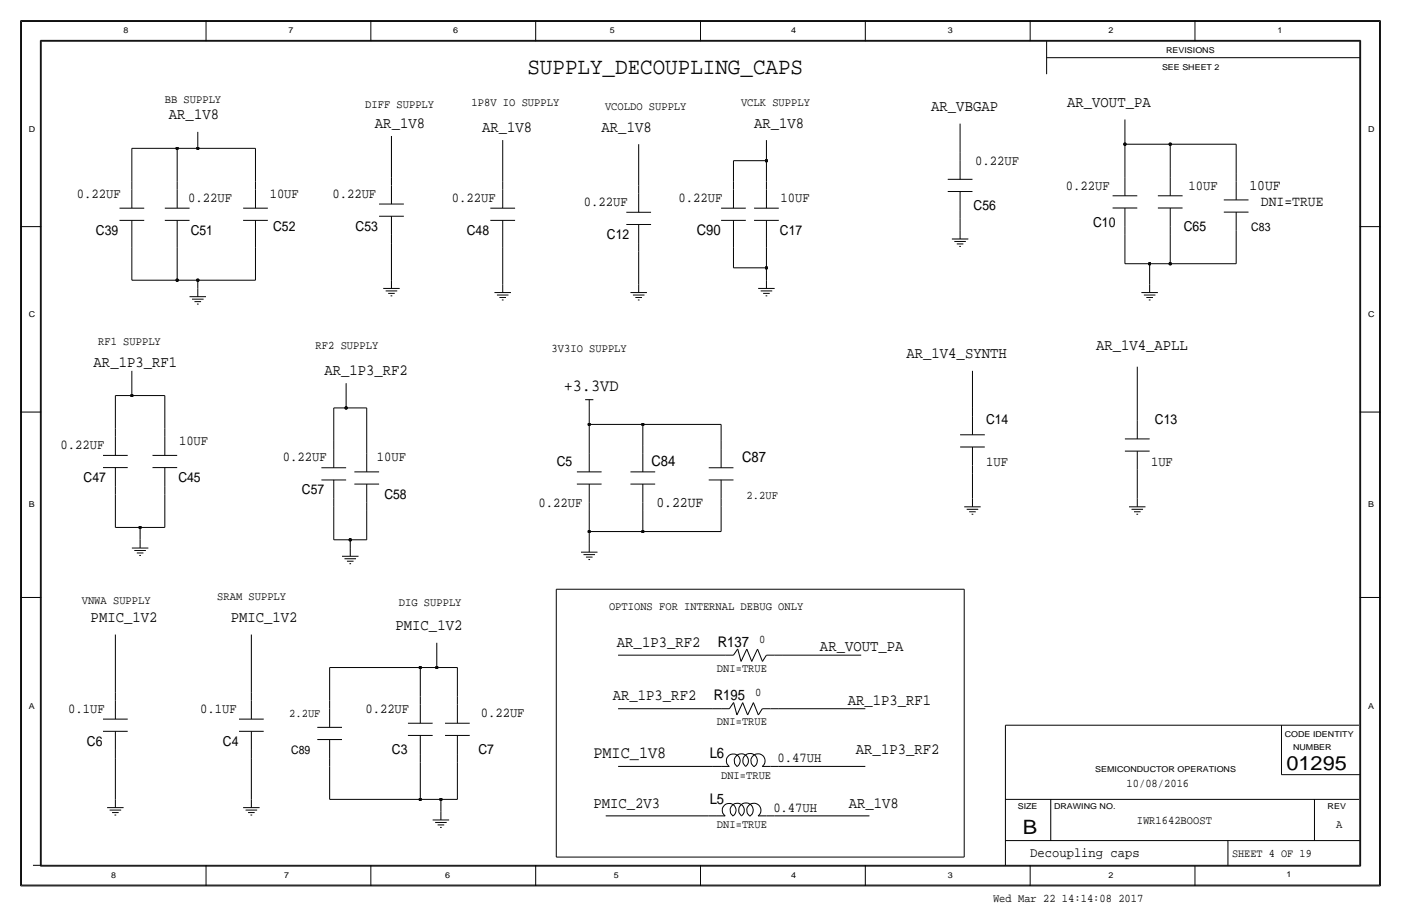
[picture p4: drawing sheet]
<svg xmlns="http://www.w3.org/2000/svg" width="432mm" height="284mm" viewBox="0 0 432 284" stroke-linecap="round" stroke-linejoin="round" font-family="sans-serif">
<g fill="none" stroke="#000" stroke-width=".31">
<path d="M6.3 6.4v266.7zM6.4 6.4h419zM6.6 6.6h418.6zM6.6 6.6v266.2zM12.4 12.4v254.6zM12.4 12.4h407zM12.7 12.7h406.4zM12.7 12.7v254zM63.5 6.4v6.3zM114.3 6.4v6.3zM165.1 6.4v6.3zM215.9 6.4v6.3z"/>
<path d="M266.7 6.3v6.4zM317.5 6.3v6.4zM322.6 17.8h96.5zM322.6 12.7v10.2zM368.3 6.3v6.4zM419.1 12.7v254zM419.4 12.4v254.6zM425.2 6.6v266.2zM425.4 6.4v266.7zM295.9 38.1v8.9zM346.7 36.8v7.6zM40.6 45.7h14z"/>
<path d="M40.6 45.7v10.2zM40.6 55.9v2.5zM40.6 58.4v5.8zM54.6 45.7h6.4zM54.6 45.7v10.2zM54.6 55.9v2.5zM54.6 58.4v5.8zM61 45.7h17.7zM61 40.6v5.1zM78.7 45.7v10.2zM78.7 55.9v2.5zM78.7 58.4v5.8z"/>
<path d="M120.6 41.9v12.7zM120.6 54.6v2.6zM120.6 57.2v5.7zM154.9 43.2v12.7zM154.9 55.9v2.5zM154.9 58.4v5.8zM196.8 44.5v12.7zM196.8 57.2v2.5zM196.8 59.7v5.7zM226.1 49.5h10.1zM226.1 49.5v6.4zM226.1 55.9v2.5z"/>
<path d="M226.1 58.4v5.8zM236.2 49.5v6.4zM236.2 43.2v6.3zM236.2 55.9v2.5zM236.2 58.4v5.8zM292.1 55.3h7.6zM292.1 59h7.6zM295.9 47v2.5zM295.9 49.5v5.8zM295.9 59v5.8zM346.7 44.5v7.6zM346.7 52.1v2.5z"/>
<path d="M346.7 54.6v5.8zM346.7 44.4h14zM360.7 44.4h20.3zM360.7 44.5v7.6zM360.7 52.1v2.5zM360.7 54.6v5.8zM381 44.4v8.9zM381 53.3v2.6zM381 55.9v5.7zM6.3 69.8h6.4zM36.8 64.2h7.7zM36.8 67.9h7.7z"/>
<path d="M40.6 76.2v10.2zM40.6 73.7v2.5zM40.6 67.9v5.8zM50.8 64.2h7.6zM50.8 67.9h7.6zM54.6 76.2v10.2zM54.6 73.7v2.5zM54.6 67.9v5.8zM74.9 64.2h7.6zM74.9 67.9h7.6zM78.7 76.2v10.2zM78.7 73.7v2.5z"/>
<path d="M78.7 67.9v5.8zM116.8 62.9h7.7zM116.8 66.6h7.7zM120.6 74.9v11.5zM120.6 72.4v2.5zM120.6 66.6v5.8zM151.1 64.2h7.6zM151.1 67.9h7.6zM154.9 76.2v11.4zM154.9 73.7v2.5zM154.9 67.9v5.8zM193 65.4h7.7z"/>
<path d="M193 69.2h7.7zM196.8 77.5v10.1zM196.8 74.9v2.6zM196.8 69.2v5.7zM222.2 64.2h7.7zM222.2 67.9h7.7zM226.1 76.2v6.3zM226.1 73.7v2.5zM226.1 67.9v5.8zM232.4 64.2h7.6zM232.4 67.9h7.6zM236.2 76.2v6.3z"/>
<path d="M236.2 73.7v2.5zM236.2 67.9v5.8zM293.4 73.7h5zM294.1 74.4h3.6zM294.9 75.2h2zM295.7 75.9h.5zM295.9 67.3v3.8zM295.9 64.8v2.5zM295.9 71.1v2.6zM342.9 60.4h7.6zM342.9 64.1h7.6zM346.7 72.4v8.9z"/>
<path d="M346.7 69.9v2.5zM346.7 64.1v5.7zM356.9 60.4h7.6zM356.9 64.1h7.6zM360.7 72.4v8.9zM360.7 69.9v2.5zM360.7 64.1v5.7zM377.2 61.6h7.6zM377.2 65.4h7.6zM381 73.7v7.6zM381 71.1v2.6zM381 65.4v5.7z"/>
<path d="M419.1 69.8h6.3zM40.6 86.4h14zM54.6 86.4h6.4zM58.4 91.4h5.1zM59.2 92.2h3.5zM59.9 93h2.1zM60.7 93.7h.5zM61 86.4h17.7zM61 86.4v2.5zM61 88.9v2.5zM118.1 88.9h5.1zM118.9 89.7h3.5z"/>
<path d="M119.6 90.4h2.1zM120.4 91.2h.5zM120.6 86.4v2.5zM152.4 90.2h5.1zM153.2 90.9h3.5zM153.9 91.7h2.1zM154.7 92.5h.5zM154.9 87.6v2.6zM194.3 90.2h5.1zM195.1 90.9h3.5zM195.8 91.7h2.1zM196.6 92.5h.5z"/>
<path d="M196.8 87.6v2.6zM226.1 82.5h10.1zM233.7 88.9h5.1zM234.4 89.7h3.6zM235.2 90.4h2zM236 91.2h.5zM236.2 82.5v3.9zM236.2 86.4v2.5zM346.7 81.3h7.6zM351.8 90.2h5.1zM352.6 90.9h3.5zM353.3 91.7h2z"/>
<path d="M354.1 92.5h.5zM354.3 81.3v6.3zM354.3 81.3h6.4zM354.3 87.6v2.6zM360.7 81.3h20.3zM40.6 114.3v7.6zM106.7 118.1v7.6zM299.7 114.3v11.4zM350.5 113v14zM6.3 127h6.4zM35.6 121.9h5zM35.6 121.9v10.2z"/>
<path d="M35.6 132.1v2.5zM35.6 134.6v5.8zM40.6 121.9h10.2zM50.8 121.9v10.2zM50.8 132.1v2.5zM50.8 134.6v5.8zM102.9 125.7h3.8zM102.9 125.7v10.2zM102.9 135.9v2.5zM102.9 138.4v5.8zM106.7 125.7h6.3zM113 125.7v11.5z"/>
<path d="M113 137.2v2.5zM113 139.7v5.7zM180.3 123.2h2.6zM181.6 130.8h16.5zM181.6 125.7v5.1zM181.6 130.8v6.4zM181.6 137.2v2.5zM181.6 139.7v5.7zM181.6 123.2v2.5zM198.1 130.8h24.1zM198.1 130.8v6.4zM198.1 137.2v2.5z"/>
<path d="M198.1 139.7v5.7zM222.2 130.8v5.1zM222.2 135.9v2.5zM222.2 138.4v5.8zM295.9 134h7.6zM295.9 137.8h7.6zM299.7 125.7v2.6zM299.7 128.3v5.7zM299.7 137.8v5.7zM346.7 135.3h7.6zM346.7 139h7.6zM350.5 127v2.5z"/>
<path d="M350.5 129.5v5.8zM350.5 139v5.8zM419.1 127h6.3zM31.7 140.4h7.7zM31.7 144.1h7.7zM35.6 152.4v10.2zM35.6 149.9v2.5zM35.6 144.1v5.8zM47 140.4h7.6zM47 144.1h7.6zM50.8 152.4v10.2zM50.8 149.9v2.5z"/>
<path d="M50.8 144.1v5.8zM99.1 144.2h7.6zM99.1 147.9h7.6zM102.9 156.2v10.2zM102.9 153.7v2.5zM102.9 147.9v5.8zM109.2 145.4h7.6zM109.2 149.2h7.6zM113 157.5v8.9zM113 154.9v2.6zM113 149.2v5.7zM177.8 145.4h7.6z"/>
<path d="M177.8 149.2h7.6zM181.6 157.5v6.3zM181.6 154.9v2.6zM181.6 149.2v5.7zM194.3 145.4h7.6zM194.3 149.2h7.6zM198.1 157.5v6.3zM198.1 154.9v2.6zM198.1 149.2v5.7zM218.4 144.2h7.7zM218.4 147.9h7.7zM222.2 156.2v7.6z"/>
<path d="M222.2 153.7v2.5zM222.2 147.9v5.8zM297.2 156.2h5.1zM297.9 157h3.6zM298.7 157.7h2zM299.5 158.5h.5zM299.7 146.1v7.6zM299.7 143.5v2.6zM299.7 153.7v2.5zM348 156.2h5.1zM348.7 157h3.6zM349.5 157.7h2z"/>
<path d="M350.3 158.5h.5zM350.5 147.3v6.4zM350.5 144.8v2.5zM350.5 153.7v2.5zM35.6 162.6h7.6zM40.6 168.9h5.1zM41.4 169.7h3.6zM42.2 170.4h2zM42.9 171.2h.5zM43.2 162.6h7.6zM43.2 162.6v3.8zM43.2 166.4v2.5z"/>
<path d="M102.9 166.4h5.1zM105.4 171.5h5.1zM106.2 172.2h3.5zM106.9 173h2.1zM107.7 173.7h.5zM107.9 166.4h5.1zM107.9 166.4v2.5zM107.9 168.9v2.6zM179.1 170.2h5.1zM179.8 170.9h3.6zM180.6 171.7h2zM181.4 172.5h.5z"/>
<path d="M181.6 163.8h16.5zM181.6 163.8v3.8zM181.6 167.6v2.6zM198.1 163.8h24.1zM6.3 184.2h6.4zM35.6 195.6v17.8zM77.5 195.6v17.8zM134.6 198.1v7.6zM171.4 181.6h125.8zM171.4 181.6v82.6zM227.4 200l-1.3 1.9zM297.2 181.6v82.6z"/>
<path d="M419.1 184.2h6.3zM35.6 213.4v2.5zM35.6 215.9v5.7zM77.5 213.4v2.5zM77.5 215.9v5.7zM101.6 205.7h27.9zM101.6 205.7v10.2zM101.6 215.9v2.5zM101.6 218.4v5.8zM129.5 205.7h5.1zM129.5 205.7v8.9zM129.5 214.6v2.6z"/>
<path d="M129.5 217.2v5.7zM134.6 205.7h6.4zM141 205.7v8.9zM141 214.6v2.6zM141 217.2v5.7zM190.5 218.4h29.2zM190.5 201.9h30.5zM219.7 218.4h2.5zM221 201.9h2.5zM222.2 218.4h2.6zM223.5 201.9h2.6zM226.1 216.6l1 3.8z"/>
<path d="M226.1 216.5l-1.3 1.9zM227.4 200.1l1 3.8zM228.9 216.6l-1.8 3.8zM228.9 216.6l1.5 3.8zM230.2 200.1l1.5 3.8zM230.2 200.1l-1.8 3.8zM232.2 216.6l1.5 3.8zM232.2 216.6l-1.8 3.8zM233.5 200.1l1.5 3.8zM233.5 200.1l-1.8 3.8zM234.9 218.4h2.6zM235 218.4l-1.3 2z"/>
<path d="M236.2 201.9h2.6zM236.2 201.9l-1.2 2zM237.5 218.4h2.5zM238.8 201.9h2.5zM240 218.4h26.7zM241.3 201.9h24.1zM31.7 221.6h7.7zM31.7 225.4h7.7zM35.6 233.7v12.7zM35.6 231.1v2.6zM35.6 225.4v5.7zM73.7 221.6h7.6z"/>
<path d="M73.7 225.4h7.6zM77.5 233.7v12.7zM77.5 231.1v2.6zM77.5 225.4v5.7zM97.8 224.2h7.6zM97.8 227.9h7.6zM101.6 236.2v10.2zM101.6 233.7v2.5zM101.6 227.9v5.8zM125.7 222.9h7.6zM125.7 226.7h7.6zM129.5 235v11.4z"/>
<path d="M129.5 232.4v2.6zM129.5 226.7v5.7zM137.2 222.9h7.6zM137.2 226.7h7.6zM141 235v11.4zM141 232.4v2.6zM141 226.7v5.7zM190.5 236.2h29.2zM219.7 236.2h2.5zM222.2 236.2h2.6zM227.2 236.2a2.12 2.12 0 0 0 .3-3.1 2.12 2.12 0 0 0-3.2 0 2.12 2.12 0 0 0 .4 3.2M234.9 236.3a2.14 2.14 0 0 0 .4-3.2 2.14 2.14 0 0 0-3.2 0 2.14 2.14 0 0 0 .4 3.2 2.2 2.2 0 0 0 .4-3.3 2.2 2.2 0 0 0-3.3-.1 2.2 2.2 0 0 0 .3 3.3 2.17 2.17 0 0 0 .1-3.2 2.17 2.17 0 0 0-3.2 .1 2.17 2.17 0 0 0 .4 3.2"/>
<path d="M234.9 236.2h2.6zM237.5 236.2h2.5zM240 236.2h26.7zM309.9 223.5v43.2zM309.9 223.5h108.9zM395 238.8h24.1zM395 223.5v15.3zM33 248.9h5.1zM33.8 249.7h3.5zM34.5 250.4h2.1zM35.3 251.2h.5zM35.6 246.4v2.5z"/>
<path d="M74.9 248.9h5.1zM75.7 249.7h3.5zM76.5 250.4h2zM77.2 251.2h.5zM77.5 246.4v2.5zM101.6 246.4h27.9zM129.5 246.4h6.4zM133.3 252.7h5.1zM134.1 253.5h3.6zM134.9 254.3h2zM135.6 255h.5zM135.9 246.4h5.1z"/>
<path d="M135.9 246.4v3.8zM135.9 250.2v2.5zM186.7 251.5h31.7zM218.4 251.5h2.6zM221 251.5h2.5zM226 251.5a2.12 2.12 0 0 0 .2-3.2 2.12 2.12 0 0 0-3.1 .1 2.12 2.12 0 0 0 .4 3.1M233.6 251.5a2.14 2.14 0 0 0 .4-3.2 2.14 2.14 0 0 0-3.2 0 2.14 2.14 0 0 0 .4 3.2 2.2 2.2 0 0 0 .4-3.2 2.2 2.2 0 0 0-3.3-.1 2.2 2.2 0 0 0 .3 3.2 2.17 2.17 0 0 0 .1-3.2 2.17 2.17 0 0 0-3.2 .2 2.17 2.17 0 0 0 .5 3.2M233.7 251.5h2.5zM236.2 251.5h2.6zM238.8 251.5h29.2zM309.9 259.1h109.2zM309.9 246.4h108.9z"/>
<path d="M323.8 246.4v12.7zM378.5 259.1v7.6zM405.1 246.4v12.7zM6.4 273.1h419zM6.6 272.8h418.6zM10.2 266.7h408.9zM12.4 267h407zM63.5 266.7v6.4zM114.3 266.7v6.4zM165.1 266.7v6.4zM171.4 264.2h125.8zM215.9 266.7v6.4z"/>
<path d="M266.7 266.7v6.4zM317.5 266.7v6.4zM368.3 267v6.1z"/>
</g>
<g fill="#000" stroke="#000" stroke-width=".31">
<circle cx="54.6" cy="45.7" r=".41"/>
<circle cx="61" cy="45.7" r=".41"/>
<circle cx="236.2" cy="49.5" r=".41"/>
<circle cx="346.7" cy="44.5" r=".41"/>
<circle cx="360.7" cy="44.5" r=".41"/>
<circle cx="54.6" cy="86.4" r=".41"/>
<circle cx="61" cy="86.4" r=".41"/>
<circle cx="236.2" cy="82.6" r=".41"/>
<circle cx="354.3" cy="81.3" r=".41"/>
<circle cx="360.7" cy="81.3" r=".41"/>
<circle cx="40.6" cy="121.9" r=".41"/>
<circle cx="106.7" cy="125.7" r=".41"/>
<circle cx="181.6" cy="130.8" r=".41"/>
<circle cx="198.1" cy="130.8" r=".41"/>
<circle cx="43.2" cy="162.6" r=".41"/>
<circle cx="107.9" cy="166.4" r=".41"/>
<circle cx="181.6" cy="163.8" r=".41"/>
<circle cx="198.1" cy="163.8" r=".41"/>
<circle cx="129.5" cy="205.7" r=".41"/>
<circle cx="134.6" cy="205.7" r=".41"/>
<circle cx="129.5" cy="246.4" r=".41"/>
<circle cx="135.9" cy="246.4" r=".41"/>
</g>
<text font-size="7.2" x="162.6" y="22.9">SUPPLY_DECOUPLING_CAPS</text>
<g font-size="6.1">
<text x="396.5" y="237.4">01295</text>
<text x="315.2" y="257">B</text>
</g>
<g font-size="5.3">
<text x="173.7" y="120.5">+3.3VD</text>
<text x="182.9" y="233.7">PMIC_1V8</text>
</g>
<g font-size="4.8">
<text x="287" y="34.3">AR_VBGAP</text>
<text x="328.9" y="33">AR_VOUT_PA</text>
<text x="52.1" y="36.8">AR_1V8</text>
<text x="115.6" y="39.4">AR_1V8</text>
<text x="148.6" y="40.6">AR_1V8</text>
<text x="185.4" y="40.6">AR_1V8</text>
<text x="232.4" y="39.4">AR_1V8</text>
<text x="337.8" y="108">AR_1V4_APLL</text>
<text x="28.9" y="113">AR_1P3_RF1</text>
<text x="279.4" y="110.5">AR_1V4_SYNTH</text>
<text x="100" y="115.6">AR_1P3_RF2</text>
<text x="27.9" y="191.8">PMIC_1V2</text>
<text x="71.1" y="191.8">PMIC_1V2</text>
<text x="121.9" y="194.3">PMIC_1V2</text>
<text x="190.2" y="199.4">AR_1P3_RF2</text>
<text x="252.7" y="200.7">AR_VOUT_PA</text>
<text x="188.9" y="215.9">AR_1P3_RF2</text>
<text x="261.3" y="217.2">AR_1P3_RF1</text>
<text x="263.8" y="232.4">AR_1P3_RF2</text>
<text x="182.9" y="248.9">PMIC_2V3</text>
<text x="261.6" y="248.9">AR_1V8</text>
</g>
<g font-size="4.5">
<text x="385.1" y="58.4">10UF</text>
<text x="388.6" y="63.5">DNI=TRUE</text>
<text x="214.8" y="72.4">C90</text>
<text x="200.8" y="143.5">C84</text>
<text x="228.7" y="142.2">C87</text>
<text x="202.3" y="156.2">0.22UF</text>
<text x="221.3" y="199.4">R137</text>
<text x="220" y="215.9">R195</text>
<text x="218.7" y="233.7">L6</text>
<text x="218.7" y="247.7">L5</text>
</g>
<g font-size="4.2">
<text x="300.6" y="50.8">0.22UF</text>
<text x="328.5" y="58.4">0.22UF</text>
<text x="366.3" y="58.4">10UF</text>
<text x="23.7" y="61">0.22UF</text>
<text x="58" y="62.2">0.22UF</text>
<text x="83.1" y="61">10UF</text>
<text x="102.5" y="61">0.22UF</text>
<text x="139.3" y="62.2">0.22UF</text>
<text x="179.9" y="63.5">0.22UF</text>
<text x="209.1" y="62.2">0.22UF</text>
<text x="240.6" y="62.2">10UF</text>
<text x="300.1" y="64.8">C56</text>
<text x="84.2" y="71.1">C52</text>
<text x="109.6" y="71.1">C53</text>
<text x="336.9" y="69.9">C10</text>
<text x="364.9" y="71.1">C65</text>
<text x="29.6" y="72.4">C39</text>
<text x="58.8" y="72.4">C51</text>
<text x="143.9" y="72.4">C48</text>
<text x="187.1" y="73.7">C12</text>
<text x="240.4" y="72.4">C17</text>
<text x="303.9" y="130.8">C14</text>
<text x="356" y="130.8">C13</text>
<text x="55.2" y="137.2">10UF</text>
<text x="18.6" y="138.4">0.22UF</text>
<text x="87.2" y="142.2">0.22UF</text>
<text x="116.1" y="142.2">10UF</text>
<text x="171.6" y="143.5">C5</text>
<text x="304" y="143.5">1UF</text>
<text x="354.8" y="143.5">1UF</text>
<text x="25.8" y="148.6">C47</text>
<text x="55" y="148.6">C45</text>
<text x="93.1" y="152.4">C57</text>
<text x="118.5" y="153.7">C58</text>
<text x="166" y="156.2">0.22UF</text>
<text x="21" y="219.7">0.1UF</text>
<text x="61.7" y="219.7">0.1UF</text>
<text x="112.6" y="219.7">0.22UF</text>
<text x="148.2" y="221">0.22UF</text>
<text x="26.8" y="229.9">C6</text>
<text x="68.7" y="229.9">C4</text>
<text x="120.8" y="232.4">C3</text>
<text x="147.5" y="232.4">C7</text>
<text x="239.6" y="235">0.47UH</text>
<text x="238.4" y="250.2">0.47UH</text>
<text x="317.5" y="264.2">Decoupling caps</text>
</g>
<g font-size="3.6">
<text x="50.8" y="31.8">BB SUPPLY</text>
<text x="112.6" y="33.2">DIFF SUPPLY</text>
<text x="145.3" y="32.7">1P8V IO SUPPLY</text>
<text x="186.5" y="33.9">VCOLDO SUPPLY</text>
<text x="228.4" y="32.6">VCLK SUPPLY</text>
<text x="385.7" y="71.1">C83</text>
<text x="30.3" y="106.3">RF1 SUPPLY</text>
<text x="97.3" y="107.5">RF2 SUPPLY</text>
<text x="170" y="108.5">3V3IO SUPPLY</text>
<text x="230.1" y="153.7">2.2UF</text>
<text x="67" y="185.1">SRAM SUPPLY</text>
<text x="25.2" y="186.3">VNWA SUPPLY</text>
<text x="122.9" y="186.6">DIG SUPPLY</text>
<text x="187.7" y="187.9">OPTIONS FOR INTERNAL DEBUG ONLY</text>
<text x="234" y="198.1">0</text>
<text x="221" y="207">DNI=TRUE</text>
<text x="232.7" y="214.6">0</text>
<text x="89.2" y="221">2.2UF</text>
<text x="221" y="223.5">DNI=TRUE</text>
<text x="89.8" y="232.4">C89</text>
<text x="222.2" y="240">DNI=TRUE</text>
<text x="347.2" y="242.6">10/08/2016</text>
<text x="221" y="255.3">DNI=TRUE</text>
<text x="350.4" y="254">IWR1642BOOST</text>
<text x="411.8" y="255.3">A</text>
<text x="306.1" y="278.1">Wed Mar 22 14:14:08 2017</text>
</g>
<text font-size="3.5" x="379.7" y="264.2">SHEET 4 OF 19</text>
<g font-size="2.5">
<text x="38.1" y="10.2">8</text>
<text x="88.9" y="10.2">7</text>
<text x="139.7" y="10.2">6</text>
<text x="188" y="10.2">5</text>
<text x="243.8" y="10.2">4</text>
<text x="292.1" y="10.2">3</text>
<text x="341.6" y="10.2">2</text>
<text x="393.7" y="10.2">1</text>
<text x="359.4" y="16.3">REVISIONS</text>
<text x="358.1" y="21.6">SEE SHEET 2</text>
<text x="8.9" y="40.6">D</text>
<text x="421.6" y="40.6">D</text>
<text x="8.9" y="97.8">C</text>
<text x="421.6" y="97.8">C</text>
<text x="8.9" y="156.2">B</text>
<text x="421.6" y="156.2">B</text>
<text x="8.9" y="218.4">A</text>
<text x="421.6" y="218.4">A</text>
<text x="396" y="227.2">CODE IDENTITY</text>
<text x="398.5" y="231">NUMBER</text>
<text x="337.6" y="238">SEMICONDUCTOR OPERATIONS</text>
<text x="313.7" y="249.4">SIZE</text>
<text x="324.9" y="249.4">DRAWING NO.</text>
<text x="409.2" y="249.4">REV</text>
<text x="34.3" y="270.5">8</text>
<text x="87.6" y="270.5">7</text>
<text x="137.2" y="270.5">6</text>
<text x="189.2" y="270.5">5</text>
<text x="243.8" y="270.5">4</text>
<text x="292.1" y="270.5">3</text>
<text x="341.6" y="270.5">2</text>
<text x="396.5" y="270.3">1</text>
</g>
</svg>
